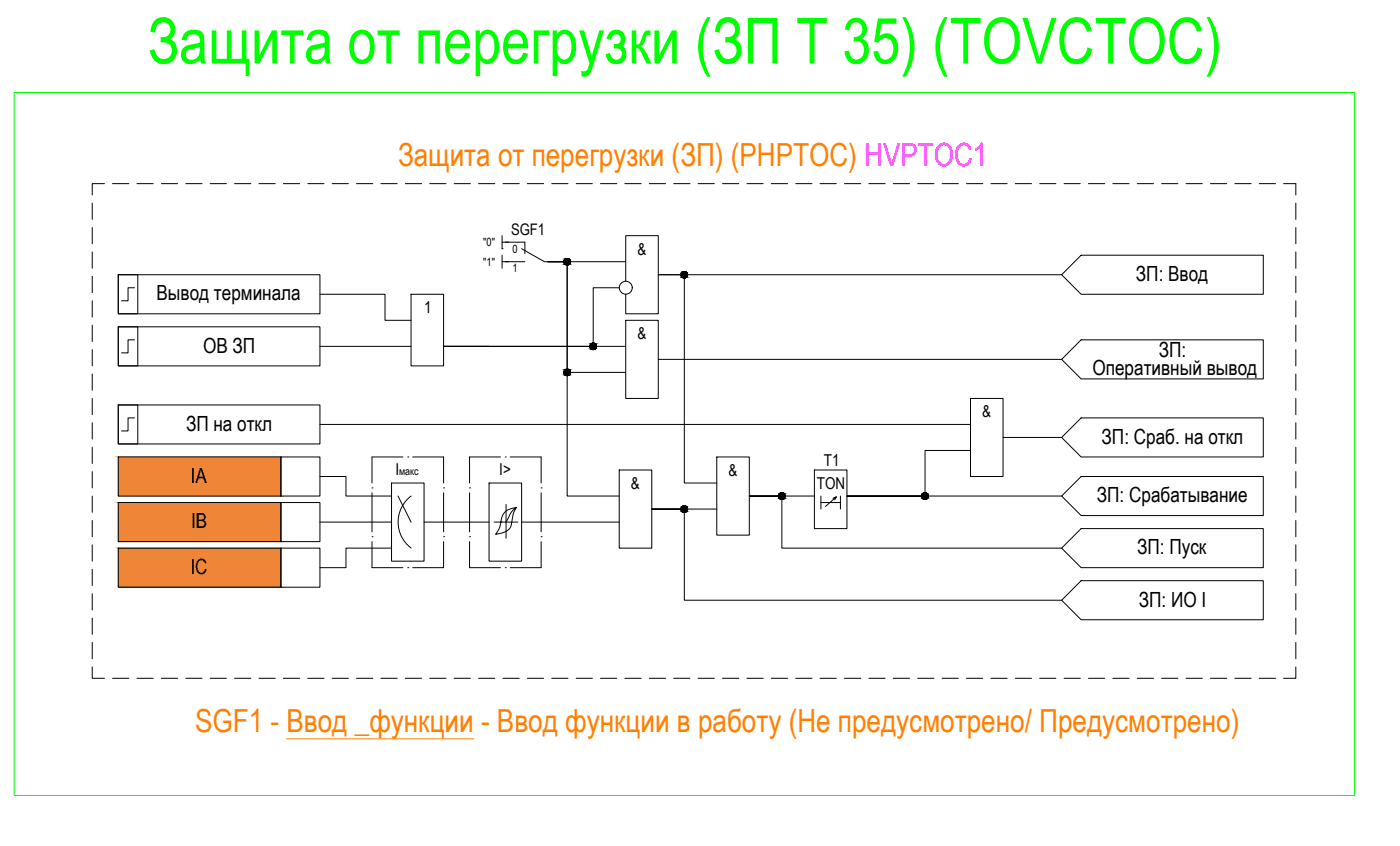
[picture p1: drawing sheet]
<svg xmlns="http://www.w3.org/2000/svg" width="838mm" height="506mm" viewBox="0 0 838 506" stroke-linecap="round" stroke-linejoin="round" font-family="sans-serif">
<!-- layer: 0 -->
<g fill="#ef8637" stroke="#ef8637" stroke-width=".6">
<path d="M71 301l97 23v-23zM71 301l97 23h-97z"/>
<path d="M71 273l97 24v-24zM71 273l97 24h-97z"/>
<path d="M71 328l97 23v-23zM71 328l97 23h-97z"/>
</g>
<path d="M171 442h113" fill="none" stroke="#ff7f00" stroke-width=".6"/>
<g fill="none" stroke="#000" stroke-width=".6">
<path d="M63 110h-8v7M67 110h10M82 110h10M97 110h9M111 110h10M126 110h10M140 110h10M155 110h10M170 110h9M184 110h10M199 110h9M213 110h10"/>
<path d="M228 110h10M243 110h9M257 110h10M272 110h10M286 110h10M301 110h10M316 110h9M330 110h10M345 110h10M359 110h10M374 110h10M389 110h9"/>
<path d="M403 110h10M418 110h10M432 110h10M447 110h10M462 110h9M476 110h10M491 110h10M505 110h10M520 110h10M535 110h9M549 110h10M564 110h10"/>
<path d="M578 110h10M593 110h10M608 110h9M622 110h10M637 110h10M651 110h10M666 110h10M681 110h9M695 110h10M710 110h10M724 110h10M739 110h10"/>
<path d="M754 110h9M768 110h8v7M55 121v10M55 136v10M776 121v10M776 136v10M55 151v9M300 149h.1M300 145h4M300 141v8M300 153v7M300 157h4"/>
<path d="M328 157h11v140h32M328 157h11v66h35M328 157h46M776 151v9M55 165v10M55 180v10M71 164h11v24h-11zM71 164h120v24h-120zM81 172h-4v8h-4M191 176h39v16h16M246 176h19v43h-19zM371 172h-16v35h-90"/>
<path d="M374 168v-27h20v47h-20v-12M635 164l12-11h109v23h-109zM635 164h-241h16v125h19M776 165v10M776 180v10M55 195v9M71 195h11v24h-11zM71 195h120v24h-120zM374 192h20v46h-20zM776 195v9M55 209v10M81 203h-4v8h-4"/>
<path d="M191 207h55M293 207h-28h109M394 215h241M635 215l12-12h109v24h-109zM776 209v10M55 224v9M55 238v10M581 238h19v47h-19zM776 224v9M776 238v10M55 253v10M71 242h11v24h-11z"/>
<path d="M71 242h120v24h-120zM81 250h-4v8h-4M191 254h390M647 250h109v23h-109l-12-11zM776 253v10M55 267v10M71 273h97v24h-97zM168 273h23v24h-23zM429 273h19v47h-19zM581 269h-27v28h-47h128M600 262h35M776 267v10"/>
<path d="M55 282v10M55 297v9M191 285h16v12h27M234 289h20v47h-20zM238 297l8 15M246 297a19 19 0 0 0 0 31M293 289h19v47h-19zM371 281h19v47h-19zM487 281h20v35h-20zM487 297h-39h20v31h167M491 297v7M499 298l2-1-7 6"/>
<path d="M501 297l-1 2M503 297v7M635 297l12-12h109v23h-109zM776 282v10M776 297v9M55 311v10M71 301h97v23h-97zM168 301h23v23h-23zM191 312h43M254 312h39M303 302v20M303 312h7"/>
<path d="M309 303a24 24 0 0 0-3 12 10 10 0 0 1-9 5 18 18 0 0 0 3-11 9 9 0 0 1 9-6 17 17 0 0 0-6 9h-7M312 312h59M429 304h-39h20v55h225M491 301h12M776 311v10M55 326v10M71 328h97v23h-97zM168 328h23v23h-23zM234 328h-27v12h-16M635 328l12-12h109v24h-109zM776 326v10M55 341v9"/>
<path d="M55 355v10M635 359l12-12h109v24h-109zM776 341v9M776 355v10M55 370v9M776 370v9M55 399v7h8M55 384v10M776 399v7h-8M776 384v10M67 406h10M82 406h10"/>
<path d="M97 406h9M111 406h10M126 406h10M140 406h10M155 406h10M170 406h9M184 406h10M199 406h9M213 406h10M228 406h10M243 406h9M257 406h10"/>
<path d="M272 406h10M286 406h10M301 406h10M316 406h9M330 406h10M345 406h10M359 406h10M374 406h10M389 406h9M403 406h10M418 406h10M432 406h10"/>
<path d="M447 406h10M462 406h9M476 406h10M491 406h10M505 406h10M520 406h10M535 406h9M549 406h10M564 406h10M578 406h10M593 406h10M608 406h9"/>
<path d="M622 406h10M637 406h10M651 406h10M666 406h10M681 406h9M695 406h10M710 406h10M724 406h10M739 406h10M754 406h9"/>
<circle cx="339" cy="157" r="1.9"/>
<circle cx="375" cy="172" r="4"/>
<circle cx="410" cy="164" r="1.9"/>
<circle cx="355" cy="207" r="1.9"/>
<circle cx="339" cy="223" r="1.9"/>
<circle cx="468" cy="297" r="1.9"/>
<circle cx="554" cy="297" r="1.9"/>
<circle cx="410" cy="304" r="1.9"/>
</g>
<g fill="none" stroke="#000" stroke-width=".6">
<path d="M302 145h12v7M302 157h12M312 149l14 8h11M241 273h-18v16M244 273h.1M247 273h18v16M300 273h-19v16M302 273h.1M305 273h19v16M223 292h.1M223 295v23M265 292h.1"/>
<path d="M265 295v23M281 292h.1M281 295v23M324 292h.1M324 295v23M223 321h.1M223 324v16h18M244 340h.1M265 321h.1M265 324v16h-18M281 321h.1M281 324v16h19"/>
<path d="M302 340h.1M324 321h.1M324 324v16h-19"/>
</g>
<!-- layer: 0 -->
<g fill="#000" stroke="#000" stroke-width=".6">
<path d="M339 158h1zM339 155h1zM409 166h1zM409 162h1zM339 225h1zM339 221h1zM467 299h1zM467 295h1zM553 299h1zM553 295h1zM409 306h1zM409 303h1z"/>
<path d="M339 158h1zM339 158h1z"/>
<path d="M339 155h1zM339 155h1z"/>
<path d="M339 155h1zM339 155h1z"/>
<path d="M339 155h1zM339 155h1z"/>
<path d="M339 158h1zM339 158h1z"/>
<path d="M339 155h1zM339 155h1z"/>
<path d="M339 158h1zM339 158h1z"/>
<path d="M339 155h1zM338 155h2z"/>
<path d="M339 158h1zM339 158h1z"/>
<path d="M338 155h3zM338 155h3z"/>
<path d="M338 158h2zM338 158h2z"/>
<path d="M338 155h3zM338 155h3z"/>
<path d="M338 158h3zM338 158h2z"/>
<path d="M338 155h3zM338 155h3z"/>
<path d="M338 158h3zM338 158h3z"/>
<path d="M338 155h3zM338 155h3z"/>
<path d="M338 158h3zM338 158h3z"/>
<path d="M338 155l3 1zM338 155l3 1z"/>
<path d="M338 158h3zM338 158h3z"/>
<path d="M338 156h3zM338 156h3z"/>
<path d="M338 158h3zM338 158h3z"/>
<path d="M338 156h3zM338 156h3z"/>
<path d="M338 157h3zM338 157l3 1z"/>
<path d="M338 156h3zM338 156h3z"/>
<path d="M338 157h3zM338 157h3z"/>
<path d="M338 156h3zM338 156h3z"/>
<path d="M338 157h3zM338 157h3z"/>
<path d="M338 156h3zM338 156h3z"/>
<path d="M338 157h3zM338 157h3z"/>
<path d="M337 156l4 1zM337 156l4 1z"/>
<path d="M337 157h4zM337 157h4z"/>
<path d="M337 157h4zM337 157h4z"/>
<path d="M409 166h1zM409 166h1z"/>
<path d="M409 162h1zM409 162h1z"/>
<path d="M409 162h1zM409 162h1z"/>
<path d="M409 162l1 1zM409 163h1z"/>
<path d="M409 166h1zM409 166h1z"/>
<path d="M409 163h1zM409 163h1z"/>
<path d="M409 166h1zM409 166h1z"/>
<path d="M409 163h2zM408 163h3z"/>
<path d="M409 166h1zM409 166h1z"/>
<path d="M408 163h3zM408 163h3z"/>
<path d="M408 166h3zM408 166h2z"/>
<path d="M408 163h3zM408 163h3z"/>
<path d="M408 166h3zM408 166h3z"/>
<path d="M408 163h3zM408 163h3z"/>
<path d="M408 166h3zM408 166h3z"/>
<path d="M408 163h3zM408 163h3z"/>
<path d="M408 166h3zM408 166h3z"/>
<path d="M408 163h3zM408 163h3z"/>
<path d="M408 165h3zM408 165l3 1z"/>
<path d="M408 163h3zM408 163h3z"/>
<path d="M408 165h3zM408 165h3z"/>
<path d="M408 163l3 1zM408 163l3 1z"/>
<path d="M408 165h3zM408 165h3z"/>
<path d="M408 164h3zM408 164h3z"/>
<path d="M408 165h3zM408 165h3z"/>
<path d="M408 164h3zM408 164h3z"/>
<path d="M408 165h3zM408 165h3z"/>
<path d="M408 164h3zM408 164h3z"/>
<path d="M408 164h3zM408 164h3z"/>
<path d="M408 165h3zM408 165h3z"/>
<path d="M408 165h3zM408 165h3z"/>
<path d="M408 164h3zM408 164l3 1z"/>
<path d="M355 205h1zM354 205h2z"/>
<path d="M354 205h2zM354 205h2z"/>
<path d="M354 209h2zM354 209h1z"/>
<path d="M354 205h2zM354 205h2z"/>
<path d="M354 209h2zM354 209h2z"/>
<path d="M354 205l2 1zM354 206h2z"/>
<path d="M354 209h2zM354 209h2z"/>
<path d="M354 206h2zM354 206h2z"/>
<path d="M354 209h2zM354 209h2z"/>
<path d="M354 206h2zM354 206h2z"/>
<path d="M354 209h2zM354 209h2z"/>
<path d="M354 206h2zM354 206h2z"/>
<path d="M354 209h2zM354 209h2z"/>
<path d="M354 206h3zM354 206h3z"/>
<path d="M354 208h2zM354 208l2 1z"/>
<path d="M353 206h4zM353 206h4z"/>
<path d="M353 208h4zM353 208h3z"/>
<path d="M353 206h4zM353 206h4z"/>
<path d="M353 208h4zM353 208h4z"/>
<path d="M353 206h4zM353 206h4z"/>
<path d="M353 208h4zM353 208h4z"/>
<path d="M353 206l4 1zM353 206l4 1z"/>
<path d="M353 208h4zM353 208h4z"/>
<path d="M353 207h4zM353 207h4z"/>
<path d="M353 208h4zM353 208h4z"/>
<path d="M353 207h4zM353 207h4z"/>
<path d="M353 208h4zM353 208h4z"/>
<path d="M353 207h4zM353 207h4z"/>
<path d="M353 207h4zM353 207h4z"/>
<path d="M353 207h4zM353 207l4 1z"/>
<path d="M339 225h1zM339 225h1z"/>
<path d="M339 221h1zM339 221h1z"/>
<path d="M339 221h1zM339 221h1z"/>
<path d="M339 221h1zM339 221h1z"/>
<path d="M339 225h1zM339 225h1z"/>
<path d="M339 221h1zM339 221h1z"/>
<path d="M339 225h1zM339 225h1z"/>
<path d="M339 221h1zM338 221h2z"/>
<path d="M339 224h1zM339 224l1 1z"/>
<path d="M338 221h3zM338 221h3z"/>
<path d="M338 224h2zM338 224h2z"/>
<path d="M338 221h3zM338 221h3z"/>
<path d="M338 224h3zM338 224h2z"/>
<path d="M338 221h3zM338 221h3z"/>
<path d="M338 224h3zM338 224h3z"/>
<path d="M338 221l3 1zM338 221l3 1z"/>
<path d="M338 224h3zM338 224h3z"/>
<path d="M338 222h3zM338 222h3z"/>
<path d="M338 224h3zM338 224h3z"/>
<path d="M338 222h3zM338 222h3z"/>
<path d="M338 224h3zM338 224h3z"/>
<path d="M338 222h3zM338 222h3z"/>
<path d="M338 224h3zM338 224h3z"/>
<path d="M338 222h3zM338 222h3z"/>
<path d="M338 223h3zM338 223l3 1z"/>
<path d="M338 222h3zM338 222h3z"/>
<path d="M338 223h3zM338 223h3z"/>
<path d="M338 222l3 1zM338 222l3 1z"/>
<path d="M338 223h3zM338 223h3z"/>
<path d="M337 223h4zM337 223h4z"/>
<path d="M337 223h4zM337 223h4z"/>
<path d="M337 223h4zM337 223h4z"/>
<path d="M467 295h2zM467 295h2z"/>
<path d="M467 295h2zM467 295h2z"/>
<path d="M467 299h2zM467 299h1z"/>
<path d="M467 295h2zM467 295h2z"/>
<path d="M467 298h2zM467 298l2 1z"/>
<path d="M467 295h2zM467 295h2z"/>
<path d="M467 298h2zM467 298h2z"/>
<path d="M467 295h2zM467 295h2z"/>
<path d="M467 298h2zM467 298h2z"/>
<path d="M467 295h2zM467 295h2z"/>
<path d="M467 298h2zM467 298h2z"/>
<path d="M467 295h2zM467 295h2z"/>
<path d="M467 298h2zM467 298h2z"/>
<path d="M466 295l3 1zM466 296h3z"/>
<path d="M466 298h3zM466 298h3z"/>
<path d="M466 296h4zM466 296h4z"/>
<path d="M466 298h3zM466 298h3z"/>
<path d="M466 296h4zM466 296h4z"/>
<path d="M466 298h4zM466 298h3z"/>
<path d="M466 296h4zM466 296h4z"/>
<path d="M466 298h4zM466 298h4z"/>
<path d="M466 296h4zM466 296h4z"/>
<path d="M466 297h4zM466 297l4 1z"/>
<path d="M466 296h4zM466 296h4z"/>
<path d="M466 297h4zM466 297h4z"/>
<path d="M466 296l4 1zM466 296l4 1z"/>
<path d="M466 297h4zM466 297h4z"/>
<path d="M466 297h4zM466 297h4z"/>
<path d="M466 297h4zM466 297h4z"/>
<path d="M466 297h4zM466 297h4z"/>
<path d="M553 299h1zM553 299h1z"/>
<path d="M553 295h1zM553 295h1z"/>
<path d="M553 295h1zM553 295h1z"/>
<path d="M553 295h1zM553 295h1z"/>
<path d="M553 299h1zM553 299h1z"/>
<path d="M553 295h1zM553 295h1z"/>
<path d="M553 298h1zM553 298l1 1z"/>
<path d="M553 295h2zM552 295h3z"/>
<path d="M553 298h1zM553 298h1z"/>
<path d="M552 295h3zM552 295h3z"/>
<path d="M552 298h3zM552 298h2z"/>
<path d="M552 295h3zM552 295h3z"/>
<path d="M552 298h3zM552 298h3z"/>
<path d="M552 295h3zM552 295h3z"/>
<path d="M552 298h3zM552 298h3z"/>
<path d="M552 295l3 1zM552 296h3z"/>
<path d="M552 298h3zM552 298h3z"/>
<path d="M552 296h3zM552 296h3z"/>
<path d="M552 298h3zM552 298h3z"/>
<path d="M552 296h3zM552 296h3z"/>
<path d="M552 298h3zM552 298h3z"/>
<path d="M552 296h3zM552 296h3z"/>
<path d="M552 298h3zM552 298h3z"/>
<path d="M552 296h3zM552 296h3z"/>
<path d="M552 297h3zM552 297l3 1z"/>
<path d="M552 296h3zM552 296h3z"/>
<path d="M552 297h3zM552 297h3z"/>
<path d="M552 296l3 1zM552 296l3 1z"/>
<path d="M552 297h4zM552 297h4z"/>
<path d="M552 297h3zM552 297h3z"/>
<path d="M552 297h3zM552 297h3z"/>
<path d="M552 297h4zM552 297h3z"/>
<path d="M409 306h1zM409 306h1z"/>
<path d="M409 303h1zM409 303h1z"/>
<path d="M409 303h1zM409 303h1z"/>
<path d="M409 303h1zM409 303h1z"/>
<path d="M409 306h1zM409 306h1z"/>
<path d="M409 303h1zM409 303h1z"/>
<path d="M409 306h1zM409 306h1z"/>
<path d="M409 303h2zM408 303h3z"/>
<path d="M409 306h1zM409 306h1z"/>
<path d="M408 303h3zM408 303h3z"/>
<path d="M408 306h3zM408 306h2z"/>
<path d="M408 303h3zM408 303h3z"/>
<path d="M408 306h3zM408 306h3z"/>
<path d="M408 303h3zM408 303h3z"/>
<path d="M408 306h3zM408 306h3z"/>
<path d="M408 303h3zM408 303h3z"/>
<path d="M408 306h3zM408 306h3z"/>
<path d="M408 303h3zM408 303h3z"/>
<path d="M408 306h3zM408 306h3z"/>
<path d="M408 303l3 1zM408 303l3 1z"/>
<path d="M408 306h3zM408 306h3z"/>
<path d="M408 304h3zM408 304h3z"/>
<path d="M408 305h3zM408 305l3 1z"/>
<path d="M408 304h3zM408 304h3z"/>
<path d="M408 305h3zM408 305h3z"/>
<path d="M408 304h3zM408 304h3z"/>
<path d="M408 305h3zM408 305h3z"/>
<path d="M408 304h3zM408 304h3z"/>
<path d="M408 304h3zM408 304h3z"/>
<path d="M408 305h3zM408 305h3z"/>
<path d="M408 305h3zM408 305h3z"/>
<path d="M408 304h3zM408 304l3 1z"/>
</g>
<path d="M8 55h803v421h-803z" fill="none" stroke="#0f0" stroke-width=".6"/>
<text font-size="38.1" fill="#0f0" x="88" y="38">Защита от перегрузки (ЗП Т 35) (TOVCTOC)</text>
<g font-size="19" fill="#ff7f00">
<text x="238" y="99">Защита от перегрузки (ЗП) (РHPTOC) HVРTOC1</text>
<text x="117" y="438">SGF1 - Ввод _функции - Ввод функции в работу (Не предусмотрено/ Предусмотрено)</text>
</g>
<g font-size="12.5">
<text x="680" y="168">ЗП: Ввод</text>
<text x="94" y="180">Вывод терминала</text>
<text x="121" y="211">ОВ ЗП</text>
<text x="694" y="213">ЗП:</text>
<text x="654" y="224">Оперативный вывод</text>
<text x="111" y="258">ЗП на откл</text>
<text x="659" y="266">ЗП: Сраб. на откл</text>
<text x="114" y="289">IA</text>
<text x="656" y="301">ЗП: Срабатывание</text>
<text x="114" y="316">IB</text>
<text x="681" y="331">ЗП: Пуск</text>
<text x="114" y="343">IС</text>
<text x="682" y="363">ЗП: ИО I</text>
</g>
<g font-size="9.8">
<text x="381" y="152">&amp;</text>
<text x="254" y="187">1</text>
<text x="381" y="203">&amp;</text>
<text x="588" y="250">&amp;</text>
<text x="493" y="279">T1</text>
<text x="237" y="284">I</text>
<text x="299" y="284">I&gt;</text>
<text x="436" y="285">&amp;</text>
<text x="378" y="292">&amp;</text>
<text x="489" y="292">TON</text>
</g>
<text font-size="9.5" x="306" y="140">SGF1</text>
<g font-size="6.8">
<text x="289" y="147">&quot;0&quot;</text>
<text x="307" y="151">0</text>
<text x="289" y="159">&quot;1&quot;</text>
<text x="307" y="163">1</text>
</g>
<text font-size="6.5" x="239" y="284">макс</text>
</svg>
